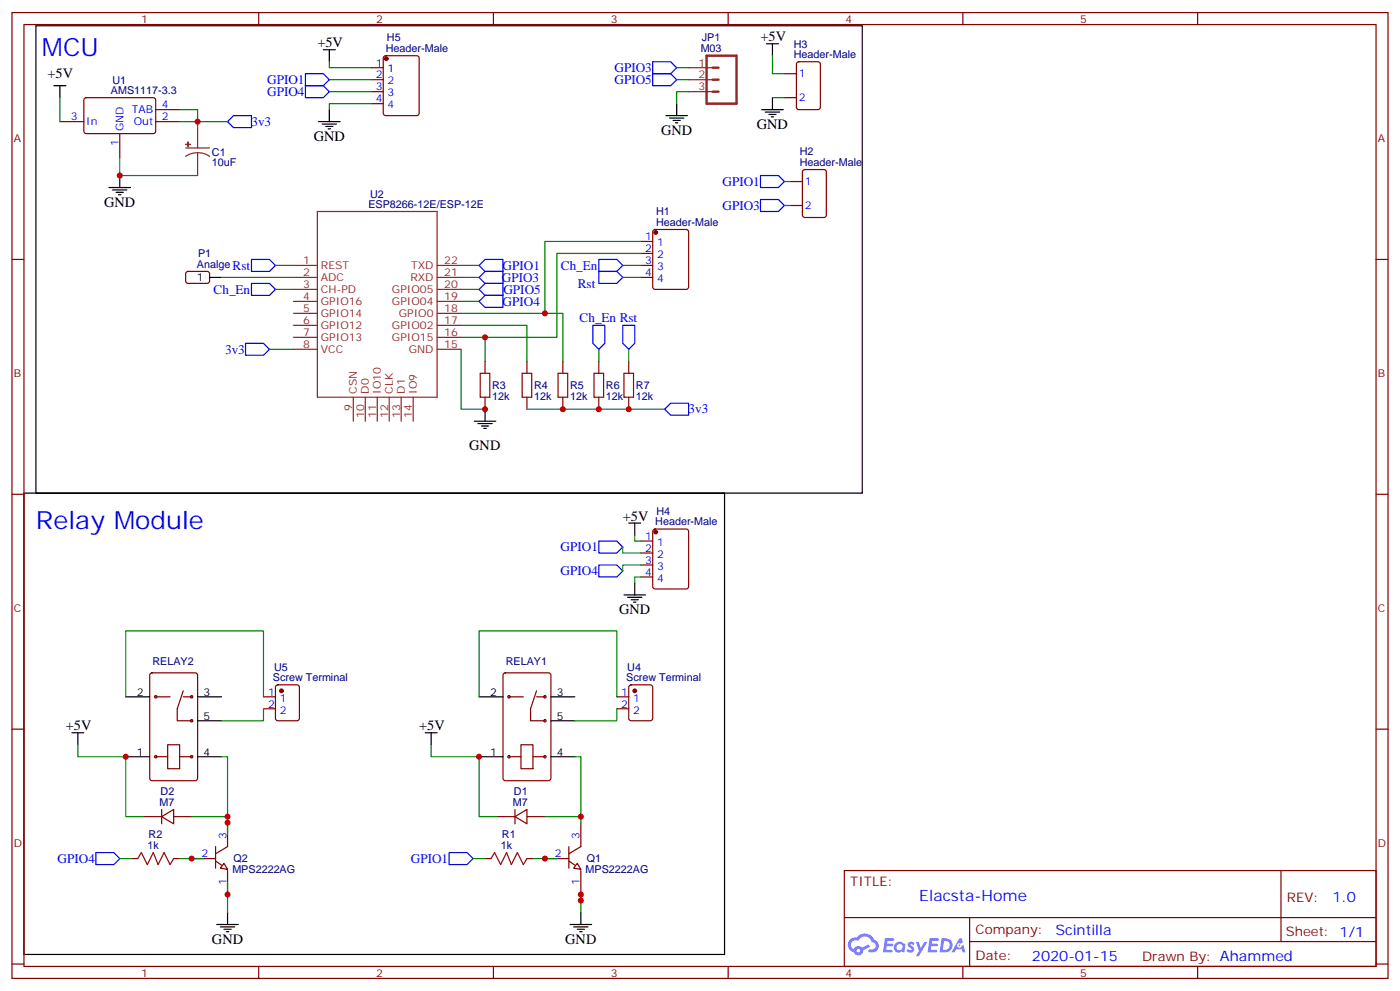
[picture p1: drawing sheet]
<svg xmlns="http://www.w3.org/2000/svg" width="412mm" height="292mm" viewBox="0 0 412 292" stroke-linecap="round" stroke-linejoin="round" font-family="sans-serif">
<path d="M10.6 7.6h243.4v137.6h-243.4zM7.1 145.2h206.3v135.8h-206.3z" fill="none" stroke="#000" stroke-width=".35"/>
<g fill="none" stroke="#870000" stroke-width=".35">
<path d="M3.5 3.7h405.4v284.3h-405.4zM7.1 7.2h398.2v277.3h-398.2zM76.2 3.7v3.5M145.3 3.7v3.5M214.5 3.7v3.5M283.6 3.7v3.5M352.8 3.7v3.5M3.5 76.4h3.6M405.3 76.4h3.6M3.5 145.5h3.6M405.3 145.5h3.6M3.5 214.7h3.6"/>
<path d="M405.3 214.7h3.6M248.7 256.3h156.6v28.2h-156.6zM377.3 256.3v20.9M248.7 270.1h156.5M285.6 277.2h119.6M285.6 270.1v14.2M3.5 283.8h3.6M76.2 284.5v3.5M145.3 284.5v3.5M214.5 284.5v3.5M283.6 284.5v3.5M352.8 284.5v3.5"/>
<path d="M405.3 283.8h3.6"/>
</g>
<g fill="#5487ff">
<path d="M267.7 277.5a1.22 1.22 0 0 1 1.7 .2l-.4 .6a.47 .47 0 0 0-.3-.4 .47 .47 0 0 0-.5 .2l.1 .2a1.14 1.14 0 0 1 .8 1.8 1.14 1.14 0 0 1-1.9 0l-.2-.2 .5-.6 .7 .5a.29 .29 0 0 0 .3-.3 .29 .29 0 0 0-.2-.3 1.04 1.04 0 0 1-.6-1.7z"/>
<path d="M260.7 276.2h2.4l.3 .2-.2 .5-1.8 .1-.1 .8h1.5l.3 .4-.3 .4h-1.6l-.2 1.1h1.7l.2 .3-.2 .3-2.6 .1z"/>
<path d="M273.8 276.2h2.4l.3 .2-.1 .5-1.8 .1-.2 .8h1.6l.3 .4-.4 .4-1.6-.1-.1 1.1 1.7 .1 .2 .3-.2 .3-2.6 .1z"/>
<path d="M282.6 276.2h.7l.3 1.3-.6 .3a.69 .69 0 0 0-1 .3 .69 .69 0 0 0 .4 .9 .69 .69 0 0 0 .9-.6l.5-.2 .6 2.2h-.8l-.2-.9h-1.8l-.5 .9h-.8z"/>
<path d="M269.8 277.3h.8l.6 1.8 1.1-1.8h.9l-2.6 4.2h-.8l.9-1.5z"/>
<path d="M277.4 276.2l-.6 4.2h1.3a2.11 2.11 0 0 0 2.5-2.1 2.11 2.11 0 0 0-2.5-2.1zM278.1 277a1.39 1.39 0 0 1 1.7 1.4 1.39 1.39 0 0 1-1.8 1.2h-.3z"/>
<path d="M263.7 277.8a1.54 1.54 0 0 0-.1 2.2 1.54 1.54 0 0 0 2.2 .1l.6 .3 .3-2.3-.2-.3h-.4a1.49 1.49 0 0 0-2.4 0zM264 278.8a.94 .94 0 0 1 1.8 0 .94 .94 0 0 1-1.8 0z"/>
<path d="M250.4 276.6a2.18 2.18 0 0 0 1.1 3.7 1.44 1.44 0 0 0 1.6 .9 1.44 1.44 0 0 0 1.2-1.4l2-1.1-.5-.7-1.9 1a1.47 1.47 0 0 0-2.4 .4 1.39 1.39 0 0 1-.7-1.9 1.39 1.39 0 0 1 2-.5 2.12 2.12 0 0 1 2.2-1.3 2.12 2.12 0 0 1 1.9 1.7 1.14 1.14 0 0 1 1.1 1.4 1.14 1.14 0 0 1-1.7 .7 .43 .43 0 0 0-.5 .4 .43 .43 0 0 0 .4 .5 1.98 1.98 0 0 0 2.5-1.2 1.98 1.98 0 0 0-1.2-2.6 3.1 3.1 0 0 0-5.3-.6l-.9 .1zM252.3 279.9a.55 .55 0 0 1 1.1 0 .55 .55 0 0 1-1.1 0z"/>
<circle cx="282.6" cy="278.3" r=".26"/>
</g>
<g fill="none" stroke="#870000" stroke-width=".35">
<path d="M234.8 18.4l.5-.2h5.6l.7 .4 .1 13-.5 .6-5.9 .1-.6-.5-.1-12.9zM17.6 35.8h7.1M24.9 29l.5-.2h20l.5 .7-.1 9.4-.6 .4h-20.1l-.4-.7v-9.1zM35.3 39.3v7.1M45.9 35.8h7M45.9 32.3h7M231.1 21.7h3.5M231.1 28.8h3.5M232.8 53.4h3.6M236.6 50.1l.5-.2h5.6l.7 .4v13l-.4 .7h-5.9l-.7-.4v-13zM188.7 71.1h3.6M188.7 74.6h3.6"/>
<path d="M188.7 78.1h3.6M192.5 67.8l.5-.2h9.1l.7 .4v16.5l-.4 .6-9.4 .1-.7-.5v-16.4zM232.8 60.5h3.6M54.9 80.1l.5-.2 5.9 .1 .4 .6v2.4l-.7 .4h-5.9l-.4-.7v-2.1zM188.7 81.7h3.6M44.3 198.3l.5-.2h12.7l.7 .4v30.6l-.5 .7h-12.9l-.6-.4-.1-30.6zM148.4 198.3l.5-.2h12.7l.6 .4 .1 30.6-.5 .7h-12.9l-.7-.4v-30.6zM45.9 205.1h4.2M49.4 219.3h3.5v7h-3.5zM54 203.4l-1.8 5.3v3.5h4.2M54 205.1h2.4M77.6 205.1h3.5"/>
<path d="M77.6 208.7h3.5M81.4 201.8l.4-.2h5.7l.6 .4 .1 9.5-.5 .6-5.9 .1-.6-.5-.1-9.4zM149.9 205.1h4.3M153.5 219.3h3.5v7h-3.5zM158 203.4l-1.7 5.3v3.5h4.2M158 205.1h2.5M181.7 205.1h3.5M181.7 208.7h3.5M185.4 201.8l.5-.2h5.7l.6 .4 .1 9.5-.5 .6-5.9 .1-.6-.5-.1-9.4zM45.9 222.8h3.5M47.6 238.3v4.2M52.9 222.8h3.5"/>
<path d="M149.9 222.8h3.6M151.7 238.3v4.2M157 222.8h3.5M38.8 252.8h1.8M42.3 240.4h5.3M47.6 240.4l3.6-2.1v4.2zM51.2 240.4h5.2M51.2 252.8h1.7M63.5 253.5l3.5 2.4M63.5 249.2v6.4M67 249.2l-3.5 2.2M142.9 252.8h1.7"/>
<path d="M146.4 240.4h5.3M151.7 240.4l3.5-2.1v4.2zM155.2 240.4h5.3M155.2 252.8h1.8"/>
<circle cx="45.9" cy="205.1" r=".35"/>
<circle cx="56.4" cy="212.2" r=".35"/>
<circle cx="56.4" cy="205.1" r=".35"/>
<circle cx="149.9" cy="205.1" r=".35"/>
<circle cx="160.5" cy="205.1" r=".35"/>
<circle cx="160.5" cy="212.2" r=".35"/>
<circle cx="45.9" cy="222.8" r=".35"/>
<circle cx="56.4" cy="222.8" r=".35"/>
<circle cx="149.9" cy="222.8" r=".35"/>
<circle cx="160.5" cy="222.8" r=".35"/>
</g>
<path d="M61.7 81.7h3.6M37 205.1h7.1M58.2 205.1h7.1M58.2 212.2h7.1M141.1 205.1h7.1M162.3 205.1h7M162.3 212.2h7M37 222.8h7.1M58.2 222.8h7.1M141.1 222.8h7.1M162.3 222.8h7" fill="none" stroke="#000" stroke-width=".35"/>
<g fill="none" stroke="#8c2424" stroke-width=".35">
<path d="M58.2 37.6v6M54.7 43.6h7M58.2 45l1.9 .2 1.6 .8M58.2 45l-1.8 .2-1.7 .8M58.2 45v6.7M86.4 78.1h7.1M93.5 62.3h35.3v54.6h-35.3zM128.8 78.1h7M86.4 88.7h7.1M86.4 81.7h7.1M86.4 92.3h7.1M86.4 95.8h7.1"/>
<path d="M86.4 99.3h7.1M86.4 85.2h7.1M128.8 88.7h7M128.8 81.7h7M128.8 92.3h7M128.8 95.8h7M128.8 99.3h7M128.8 85.2h7M86.4 102.8h7.1M104.1 116.9v7.1M107.6 116.9v7.1M111.1 116.9v7.1"/>
<path d="M114.7 116.9v7.1M118.2 116.9v7.1M121.7 116.9v7.1M128.8 102.8h7"/>
</g>
<path d="M40.6 252.8l1-1.8 1.8 3.5 1.8-3.5 1.4 3.5 1.7-3.5 1.8 3.5 1.1-1.7M144.6 252.8l1.1-1.8 1.8 3.5 1.7-3.5 1.4 3.5 1.8-3.5 1.8 3.5 1-1.7" fill="none" stroke="#a10000" stroke-width=".35"/>
<g fill="#870000" stroke="#870000" stroke-width=".35">
<circle cx="187" cy="203.4" r=".53"/>
<circle cx="82.9" cy="203.4" r=".53"/>
<circle cx="193.1" cy="68.4" r=".53"/>
</g>
<g fill="#8c2424" stroke="#8c2424" stroke-width=".35">
<path d="M54.7 42.5h1.4z"/>
<path d="M55.4 41.8v1.4z"/>
</g>
<path d="M66 254.2l1 1.7-2.1-.3z" fill="#fff" stroke="#870000" stroke-width=".35"/>
<path d="M56.4 252.8h7.1M67 242.2v7M67 256.3v7M167.6 253.5l3.5 2.4M167.6 249.2v6.4M171.1 249.2l-3.5 2.2" fill="none" stroke="#870000" stroke-width=".35"/>
<path d="M170 254.2l1.1 1.7-2.1-.3z" fill="#fff" stroke="#870000" stroke-width=".35"/>
<g fill="none" stroke="#870000" stroke-width=".35">
<path d="M109.4 19.9h3.5M113.1 16.6l.5-.2h9.2l.6 .4 .1 16.5-.5 .7h-9.4l-.7-.4v-16.5zM109.4 23.5h3.5M109.4 27h3.5M109.4 30.5h3.5M142.9 106.4v3.5M142.9 116.9v3.6M155.2 106.4v3.5M155.2 116.9v3.6M165.8 106.4v3.5M165.8 116.9v3.6M176.4 106.4v3.5"/>
<path d="M176.4 116.9v3.6M185.2 106.4v3.5M185.2 116.9v3.6M188.7 159.3h3.6M192.5 156l.5-.2h9.1l.7 .4v16.5l-.4 .6-9.4 .1-.7-.5v-16.4zM188.7 162.8h3.6M188.7 166.3h3.6M188.7 169.9h3.6M160.5 252.8h7.1M171.1 242.2v7M171.1 256.3v7"/>
</g>
<g fill="#870000" stroke="#870000" stroke-width=".35">
<circle cx="193.1" cy="156.6" r=".53"/>
<circle cx="113.8" cy="17.3" r=".53"/>
</g>
<path d="M208.1 16.4h8.9v14.1h-8.9zM209.9 19.9h1.8M209.9 27h1.8M209.9 23.5h1.8" fill="none" stroke="#8c2424" stroke-width=".71"/>
<path d="M202.8 19.9h7.1M202.8 23.5h7.1M202.8 27h7.1" fill="none" stroke="#8c2424" stroke-width=".35"/>
<path d="M141.5 109.9h2.8v7h-2.8zM153.8 109.9h2.8v7h-2.8zM164.4 109.9h2.8v7h-2.8zM175 109.9h2.8v7h-2.8zM183.8 109.9h2.8v7h-2.8z" fill="none" stroke="#a10000" stroke-width=".35"/>
<g fill="none" stroke="#000" stroke-width=".35">
<path d="M95.2 14.6h3.6M97 14.6v3.6M225.8 12.9h3.5M227.5 12.9v3.5M15.9 25.2h3.5M17.6 25.2v3.6M93.8 35.8h6.4M94.9 36.5h4.2M96 37.2h2.1M96.7 37.9h.7M97 32.3v3.5M196.1 34h6.4"/>
<path d="M197.2 34.7h4.2M198.3 35.5h2.1M199 36.2h.7M199.3 30.5v3.5M224.4 32.3h6.3M225.4 33h4.3M226.5 33.7h2.1M227.2 34.4h.7M227.5 28.8v3.5M32.1 55.2h6.4M33.2 55.9h4.2M34.2 56.6h2.1"/>
<path d="M34.9 57.3h.7M35.3 51.7v3.5M139.7 124h6.3M140.8 124.7h4.2M141.8 125.4h2.1M142.5 126.1h.7M142.9 120.5v3.5M185.2 154h3.5M187 154v3.5M183.8 175.2h6.3M184.9 175.9h4.2M185.9 176.6h2.1"/>
<path d="M186.6 177.3h.7M187 171.6v3.6M21.2 215.7h3.5M22.9 215.7v3.6M125.2 215.7h3.6M127 215.7v3.6M63.9 272.2h6.3M64.9 272.9h4.2M66 273.6h2.1M66.7 274.3h.7M67 268.6v3.6M167.9 272.2h6.4"/>
<path d="M169 272.9h4.2M170 273.6h2.2M170.7 274.3h.7M171.1 268.6v3.6"/>
</g>
<g fill="none" stroke="#00f" stroke-width=".35">
<path d="M192.3 18.2h5.3l1.7 1.7-1.7 1.8h-5.3zM67 35.8l1.8-1.8h5.3v3.6h-5.3zM90 21.7h5.2l1.8 1.8-1.8 1.7h-5.2zM90 25.2h5.2l1.8 1.8-1.8 1.8h-5.2zM192.3 21.7h5.3l1.7 1.8-1.7 1.7h-5.3zM224 51.7h5.3l1.8 1.7-1.8 1.8h-5.3zM224 58.7h5.3l1.8 1.8-1.8 1.8h-5.3zM74.1 76.4h5.3l1.7 1.7-1.7 1.8h-5.3zM141.1 78.1l1.8-1.7h5.3v3.5h-5.3zM176.4 76.4h5.3l1.7 1.7-1.7 1.8h-5.3zM176.4 79.9h5.3l1.7 1.8-1.7 1.7h-5.3zM74.1 83.4h5.3l1.7 1.8-1.7 1.8h-5.3z"/>
<path d="M141.1 81.7l1.8-1.8h5.3v3.5h-5.3zM141.1 85.2l1.8-1.8h5.3v3.6h-5.3zM141.1 88.7l1.8-1.7h5.3v3.5h-5.3zM174.6 95.8h3.6v5.3l-1.8 1.7-1.8-1.7zM183.4 95.8h3.6v5.3l-1.8 1.7-1.8-1.7zM72.3 101.1h5.3l1.8 1.7-1.8 1.8h-5.3zM195.8 120.5l1.8-1.8h5.2v3.5h-5.2zM176.4 159.3h5.3l1.7 1.7-1.7 1.8h-5.3zM176.4 166.3h5.3l1.7 1.8-1.7 1.8h-5.3zM28.2 251h5.3l1.8 1.8-1.8 1.7h-5.3zM132.3 251h5.3l1.7 1.8-1.7 1.7h-5.3z"/>
</g>
<g fill="none" stroke="#008700" stroke-width=".35">
<path d="M97 18.2v1.7h12.4M199.3 19.9h3.5M227.5 16.4v5.3h3.6M17.6 28.8v7M52.9 32.3h5.3v5.3M52.9 35.8h14.1M97 23.5h12.4M97 27h12.4M109.4 30.5h-12.4v1.8M199.3 23.5h3.5M202.8 27h-3.5v3.5M227.5 28.8h3.6"/>
<path d="M35.3 46.4v5.3h22.9M231.1 53.4h1.7M81.1 78.1h5.3M135.8 78.1h5.3M183.4 78.1h5.3M188.7 71.1h-28.2v21.2h-24.7M188.7 74.6h-24.7v24.7h-28.2M231.1 60.5h1.7M65.3 81.7h21.1M81.1 85.2h5.3M135.8 95.8h19.4v10.6M135.8 81.7h5.3"/>
<path d="M135.8 85.2h5.3M135.8 88.7h5.3M142.9 99.3v7.1M160.5 92.3h5.3v14.1M183.4 81.7h5.3M79.4 102.8h7M135.8 102.8v17.7h7.1M176.4 102.8v3.6M185.2 102.8v3.6M155.2 120.5h40.6M187 157.5v1.8h1.7M183.4 161v1.8h5.3"/>
<path d="M188.7 169.9h-1.7v1.7M188.7 166.3h-5.3v1.8M22.9 219.3v3.5h14.1v17.6h5.3M37 205.1v-19.4h40.6v19.4M77.6 208.7v3.5h-12.3M127 219.3v3.5h14.1v17.6h5.3M141.1 205.1v-19.4h40.6v19.4M181.7 208.7v3.5h-12.4M65.3 222.8h1.7v22.9M169.3 222.8h1.8v19.4M35.3 252.8h3.5M52.9 252.8h7.1"/>
<path d="M56.4 240.4h10.6M67 259.8v8.8M139.3 252.8h3.6M157 252.8h7M160.5 240.4h10.6M171.1 263.3v5.3"/>
</g>
<g fill="#c00">
<circle cx="142.9" cy="120.5" r=".88"/>
<circle cx="176.4" cy="120.5" r=".88"/>
<circle cx="165.8" cy="120.5" r=".88"/>
<circle cx="160.5" cy="92.3" r=".88"/>
<circle cx="58.2" cy="35.8" r=".88"/>
<circle cx="67" cy="263.3" r=".88"/>
<circle cx="56.4" cy="252.8" r=".88"/>
<circle cx="67" cy="242.2" r=".88"/>
<circle cx="37" cy="222.8" r=".88"/>
<circle cx="67" cy="240.4" r=".88"/>
<circle cx="171.1" cy="240.4" r=".88"/>
<circle cx="141.1" cy="222.8" r=".88"/>
<circle cx="160.5" cy="252.8" r=".88"/>
<circle cx="171.1" cy="263.3" r=".88"/>
<circle cx="171.1" cy="265.1" r=".88"/>
<circle cx="35.3" cy="51.7" r=".88"/>
<circle cx="185.2" cy="120.5" r=".88"/>
<circle cx="142.9" cy="99.3" r=".88"/>
</g>
<g font-size="7.4" fill="#00f">
<text x="12.3" y="16.4">MCU</text>
<text x="10.6" y="155.8">Relay Module</text>
</g>
<text font-size="4.6" fill="#00f" x="270.8" y="265.3">Elacsta-Home</text>
<g font-size="4.2">
<text x="93.5" y="13.9">+5V</text>
<text x="224" y="12.2">+5V</text>
<text x="14" y="23.1">+5V</text>
<text x="92.4" y="41.5">GND</text>
<text x="194.7" y="39.7">GND</text>
<text x="223" y="37.9">GND</text>
<text x="30.7" y="60.9">GND</text>
<text x="138.2" y="132.5">GND</text>
<text x="183.4" y="153.3">+5V</text>
<text x="182.4" y="180.8">GND</text>
<text x="19.4" y="215">+5V</text>
<text x="123.5" y="215">+5V</text>
<text x="62.4" y="277.8">GND</text>
<text x="166.5" y="277.8">GND</text>
</g>
<g font-size="4.2" fill="#00f">
<text x="392.5" y="265.6">1.0</text>
<text x="310.9" y="275.1">Scintilla</text>
<text x="304" y="282.9">2020-01-15</text>
</g>
<g font-size="3.9" fill="#00f">
<text x="181" y="21.2">GPIO3</text>
<text x="78.7" y="24.7">GPIO1</text>
<text x="78.7" y="28.2">GPIO4</text>
<text x="181" y="24.7">GPIO5</text>
<text x="74.1" y="37">3v3</text>
<text x="212.8" y="54.7">GPIO1</text>
<text x="212.8" y="61.7">GPIO3</text>
<text x="68.5" y="79.4">Rst</text>
<text x="147.8" y="82.9">GPIO3</text>
<text x="148.1" y="79.4">GPIO1</text>
<text x="165.2" y="79.4">Ch_En</text>
<text x="62.9" y="86.4">Ch_En</text>
<text x="148.1" y="90">GPIO4</text>
<text x="148.3" y="86.5">GPIO5</text>
<text x="170.2" y="84.7">Rst</text>
<text x="170.7" y="94.9">Ch_En Rst</text>
<text x="66.3" y="104.1">3v3</text>
<text x="202.8" y="121.7">3v3</text>
<text x="165.1" y="162.3">GPIO1</text>
<text x="165.1" y="169.4">GPIO4</text>
<text x="17" y="254">GPIO4</text>
<text x="121" y="254">GPIO1</text>
</g>
<g font-size="3.9" fill="#800">
<text x="250.5" y="260.9">TITLE:</text>
<text x="379.1" y="265.6">REV:</text>
<text x="287.4" y="275.1">Company:</text>
<text x="378.7" y="275.7">Sheet: 1/1</text>
<text x="287.4" y="282.8">Date:</text>
<text x="336.4" y="282.8">Drawn By: Ahammed</text>
</g>
<g font-size="3.2" fill="#800">
<text x="41.6" y="6.7">1</text>
<text x="110.8" y="6.7">2</text>
<text x="179.9" y="6.7">3</text>
<text x="249.1" y="6.7">4</text>
<text x="318.2" y="6.7">5</text>
<text x="4.1" y="41.8">A</text>
<text x="405.9" y="41.8">A</text>
<text x="4.1" y="110.9">B</text>
<text x="405.9" y="110.9">B</text>
<text x="4.1" y="180.1">C</text>
<text x="405.9" y="180.1">C</text>
<text x="4.1" y="249.2">D</text>
<text x="405.9" y="249.2">D</text>
<text x="41.6" y="287.5">1</text>
<text x="110.8" y="287.5">2</text>
<text x="179.9" y="287.5">3</text>
<text x="249.1" y="287.5">4</text>
<text x="318.2" y="287.5">5</text>
</g>
<g font-size="3.2" fill="#000080">
<text x="113.6" y="15.3">Header-Male</text>
<text x="114" y="12.2">H5</text>
<text x="206.4" y="15.3">M03</text>
<text x="206.7" y="12.2">JP1</text>
<text x="233.8" y="17.1">Header-Male</text>
<text x="233.8" y="14">H3</text>
<text x="32.7" y="27.7">AMS1117-3.3</text>
<text x="33.2" y="24.8">U1</text>
<text x="62.4" y="45.8">C1</text>
<text x="235.6" y="45.7">H2</text>
<text x="62.4" y="48.9">10uF</text>
<text x="235.6" y="48.9">Header-Male</text>
<text x="109" y="58.3">U2</text>
<text x="108.5" y="61.2">ESP8266-12E/ESP-12E</text>
<text x="193.3" y="63.4">H1</text>
<text x="193.3" y="66.5">Header-Male</text>
<text x="58.3" y="75.7">P1</text>
<text x="58" y="78.8">Analge</text>
<text x="145" y="117.7">12k</text>
<text x="145" y="114.5">R3</text>
<text x="157.3" y="117.7">12k</text>
<text x="157.3" y="114.5">R4</text>
<text x="167.9" y="117.7">12k</text>
<text x="167.9" y="114.5">R5</text>
<text x="178.5" y="117.7">12k</text>
<text x="178.5" y="114.5">R6</text>
<text x="187.3" y="117.7">12k</text>
<text x="187.3" y="114.5">R7</text>
<text x="193" y="154.7">Header-Male</text>
<text x="193.4" y="151.5">H4</text>
<text x="44.9" y="195.7">RELAY2</text>
<text x="80.7" y="197.5">U5</text>
<text x="149" y="195.7">RELAY1</text>
<text x="184.8" y="197.5">U4</text>
<text x="80.4" y="200.6">Screw Terminal</text>
<text x="184.5" y="200.6">Screw Terminal</text>
<text x="47" y="237.2">M7</text>
<text x="47.3" y="234.1">D2</text>
<text x="151" y="237.2">M7</text>
<text x="151.4" y="234.1">D1</text>
<text x="43.4" y="249.9">1k</text>
<text x="43.8" y="246.8">R2</text>
<text x="147.5" y="249.9">1k</text>
<text x="147.9" y="246.8">R1</text>
<text x="68.4" y="257">MPS2222AG</text>
<text x="68.8" y="253.8">Q2</text>
<text x="172.5" y="257">MPS2222AG</text>
<text x="172.9" y="253.8">Q1</text>
</g>
<g font-size="3.2" fill="#00f">
<text x="110.7" y="19.6">1</text>
<text x="110.7" y="23.1">2</text>
<text x="114.2" y="21.3">1</text>
<text x="235.3" y="22.8">1</text>
<text x="110.7" y="26.6">3</text>
<text x="114.2" y="24.9">2</text>
<text x="114.2" y="28.4">3</text>
<text x="235.3" y="29.8">2</text>
<text x="20.9" y="35.5">3</text>
<text x="38.9" y="33.3">TAB</text>
<text x="47.6" y="35.5">2</text>
<text x="47.6" y="31.9">4</text>
<text x="110.7" y="30.2">4</text>
<text x="114.2" y="31.9">4</text>
<text x="25.4" y="36.9">In</text>
<text x="36.3" y="38.6" transform="rotate(-90 36.3 38.6)">GND</text>
<text x="39.4" y="36.9">Out</text>
<text x="34.9" y="43.1" transform="rotate(-90 34.9 43.1)">1</text>
<text x="237.1" y="54.5">1</text>
<text x="237.1" y="61.6">2</text>
<text x="190.1" y="70.7">1</text>
<text x="190.1" y="74.3">2</text>
<text x="190.1" y="77.8">3</text>
<text x="193.6" y="72.5">1</text>
<text x="193.6" y="76">2</text>
<text x="190.1" y="81.3">4</text>
<text x="193.6" y="79.6">3</text>
<text x="193.6" y="83.1">4</text>
<text x="190.1" y="158.9">1</text>
<text x="193.6" y="160.7">1</text>
<text x="190.1" y="162.5">2</text>
<text x="190.1" y="166">3</text>
<text x="193.6" y="164.2">2</text>
<text x="193.6" y="167.7">3</text>
<text x="190.1" y="169.5">4</text>
<text x="193.6" y="171.3">4</text>
<text x="78.9" y="204.8">1</text>
<text x="78.9" y="208.3">2</text>
<text x="82.4" y="206.6">1</text>
<text x="183" y="204.8">1</text>
<text x="183" y="208.3">2</text>
<text x="186.5" y="206.6">1</text>
<text x="82.4" y="210.1">2</text>
<text x="186.5" y="210.1">2</text>
<text x="66.7" y="247.1" transform="rotate(-90 66.7 247.1)">3</text>
<text x="170.7" y="247.1" transform="rotate(-90 170.7 247.1)">3</text>
<text x="59.4" y="252.4">2</text>
<text x="163.4" y="252.4">2</text>
<text x="66.7" y="260.4" transform="rotate(-90 66.7 260.4)">1</text>
<text x="170.7" y="260.4" transform="rotate(-90 170.7 260.4)">1</text>
</g>
<g font-size="3.2" fill="#8d2323">
<text x="205.8" y="19.6">1</text>
<text x="205.8" y="23.1">2</text>
<text x="205.8" y="26.6">3</text>
<text x="89.4" y="77.8">1</text>
<text x="130.9" y="77.8">22</text>
<text x="89.4" y="81.3">2</text>
<text x="94.5" y="79.2">REST</text>
<text x="94.5" y="82.7">ADC</text>
<text x="120.9" y="82.7">RXD</text>
<text x="121.1" y="79.2">TXD</text>
<text x="130.9" y="81.3">21</text>
<text x="89.4" y="88.4">4</text>
<text x="89.4" y="84.8">3</text>
<text x="94.5" y="89.8">GPIO16</text>
<text x="94.5" y="86.3">CH-PD</text>
<text x="115.5" y="89.8">GPIO04</text>
<text x="115.5" y="86.3">GPIO05</text>
<text x="130.9" y="88.4">19</text>
<text x="130.9" y="84.8">20</text>
<text x="89.4" y="91.9">5</text>
<text x="89.4" y="95.4">6</text>
<text x="94.5" y="93.3">GPIO14</text>
<text x="117.5" y="93.3">GPIO0</text>
<text x="130.9" y="95.4">17</text>
<text x="130.9" y="91.9">18</text>
<text x="89.4" y="99">7</text>
<text x="94.5" y="96.8">GPIO12</text>
<text x="94.5" y="100.4">GPIO13</text>
<text x="115.5" y="96.8">GPIO02</text>
<text x="115.5" y="100.4">GPIO15</text>
<text x="130.9" y="99">16</text>
<text x="89.4" y="102.5">8</text>
<text x="94.5" y="103.9">VCC</text>
<text x="120.4" y="103.9">GND</text>
<text x="130.9" y="102.5">15</text>
<text x="105.1" y="115.9" transform="rotate(-90 105.1 115.9)">CSN</text>
<text x="108.7" y="115.9" transform="rotate(-90 108.7 115.9)">D0</text>
<text x="112.2" y="115.9" transform="rotate(-90 112.2 115.9)">IO10</text>
<text x="115.7" y="115.9" transform="rotate(-90 115.7 115.9)">CLK</text>
<text x="119.2" y="115.9" transform="rotate(-90 119.2 115.9)">D1</text>
<text x="122.8" y="115.9" transform="rotate(-90 122.8 115.9)">IO9</text>
<text x="103.7" y="121.1" transform="rotate(-90 103.7 121.1)">9</text>
<text x="107.2" y="123.1" transform="rotate(-90 107.2 123.1)">10</text>
<text x="110.8" y="123.1" transform="rotate(-90 110.8 123.1)">11</text>
<text x="114.3" y="123.1" transform="rotate(-90 114.3 123.1)">12</text>
<text x="117.8" y="123.1" transform="rotate(-90 117.8 123.1)">13</text>
<text x="121.4" y="123.1" transform="rotate(-90 121.4 123.1)">14</text>
</g>
<g font-size="3.2">
<text x="58" y="82.7">1</text>
<text x="40.3" y="204.8">2</text>
<text x="60" y="204.8">3</text>
<text x="144.4" y="204.8">2</text>
<text x="164" y="204.8">3</text>
<text x="60" y="211.8">5</text>
<text x="164" y="211.8">5</text>
<text x="40.3" y="222.4">1</text>
<text x="60" y="222.4">4</text>
<text x="144.4" y="222.4">1</text>
<text x="164" y="222.4">4</text>
</g>
</svg>
